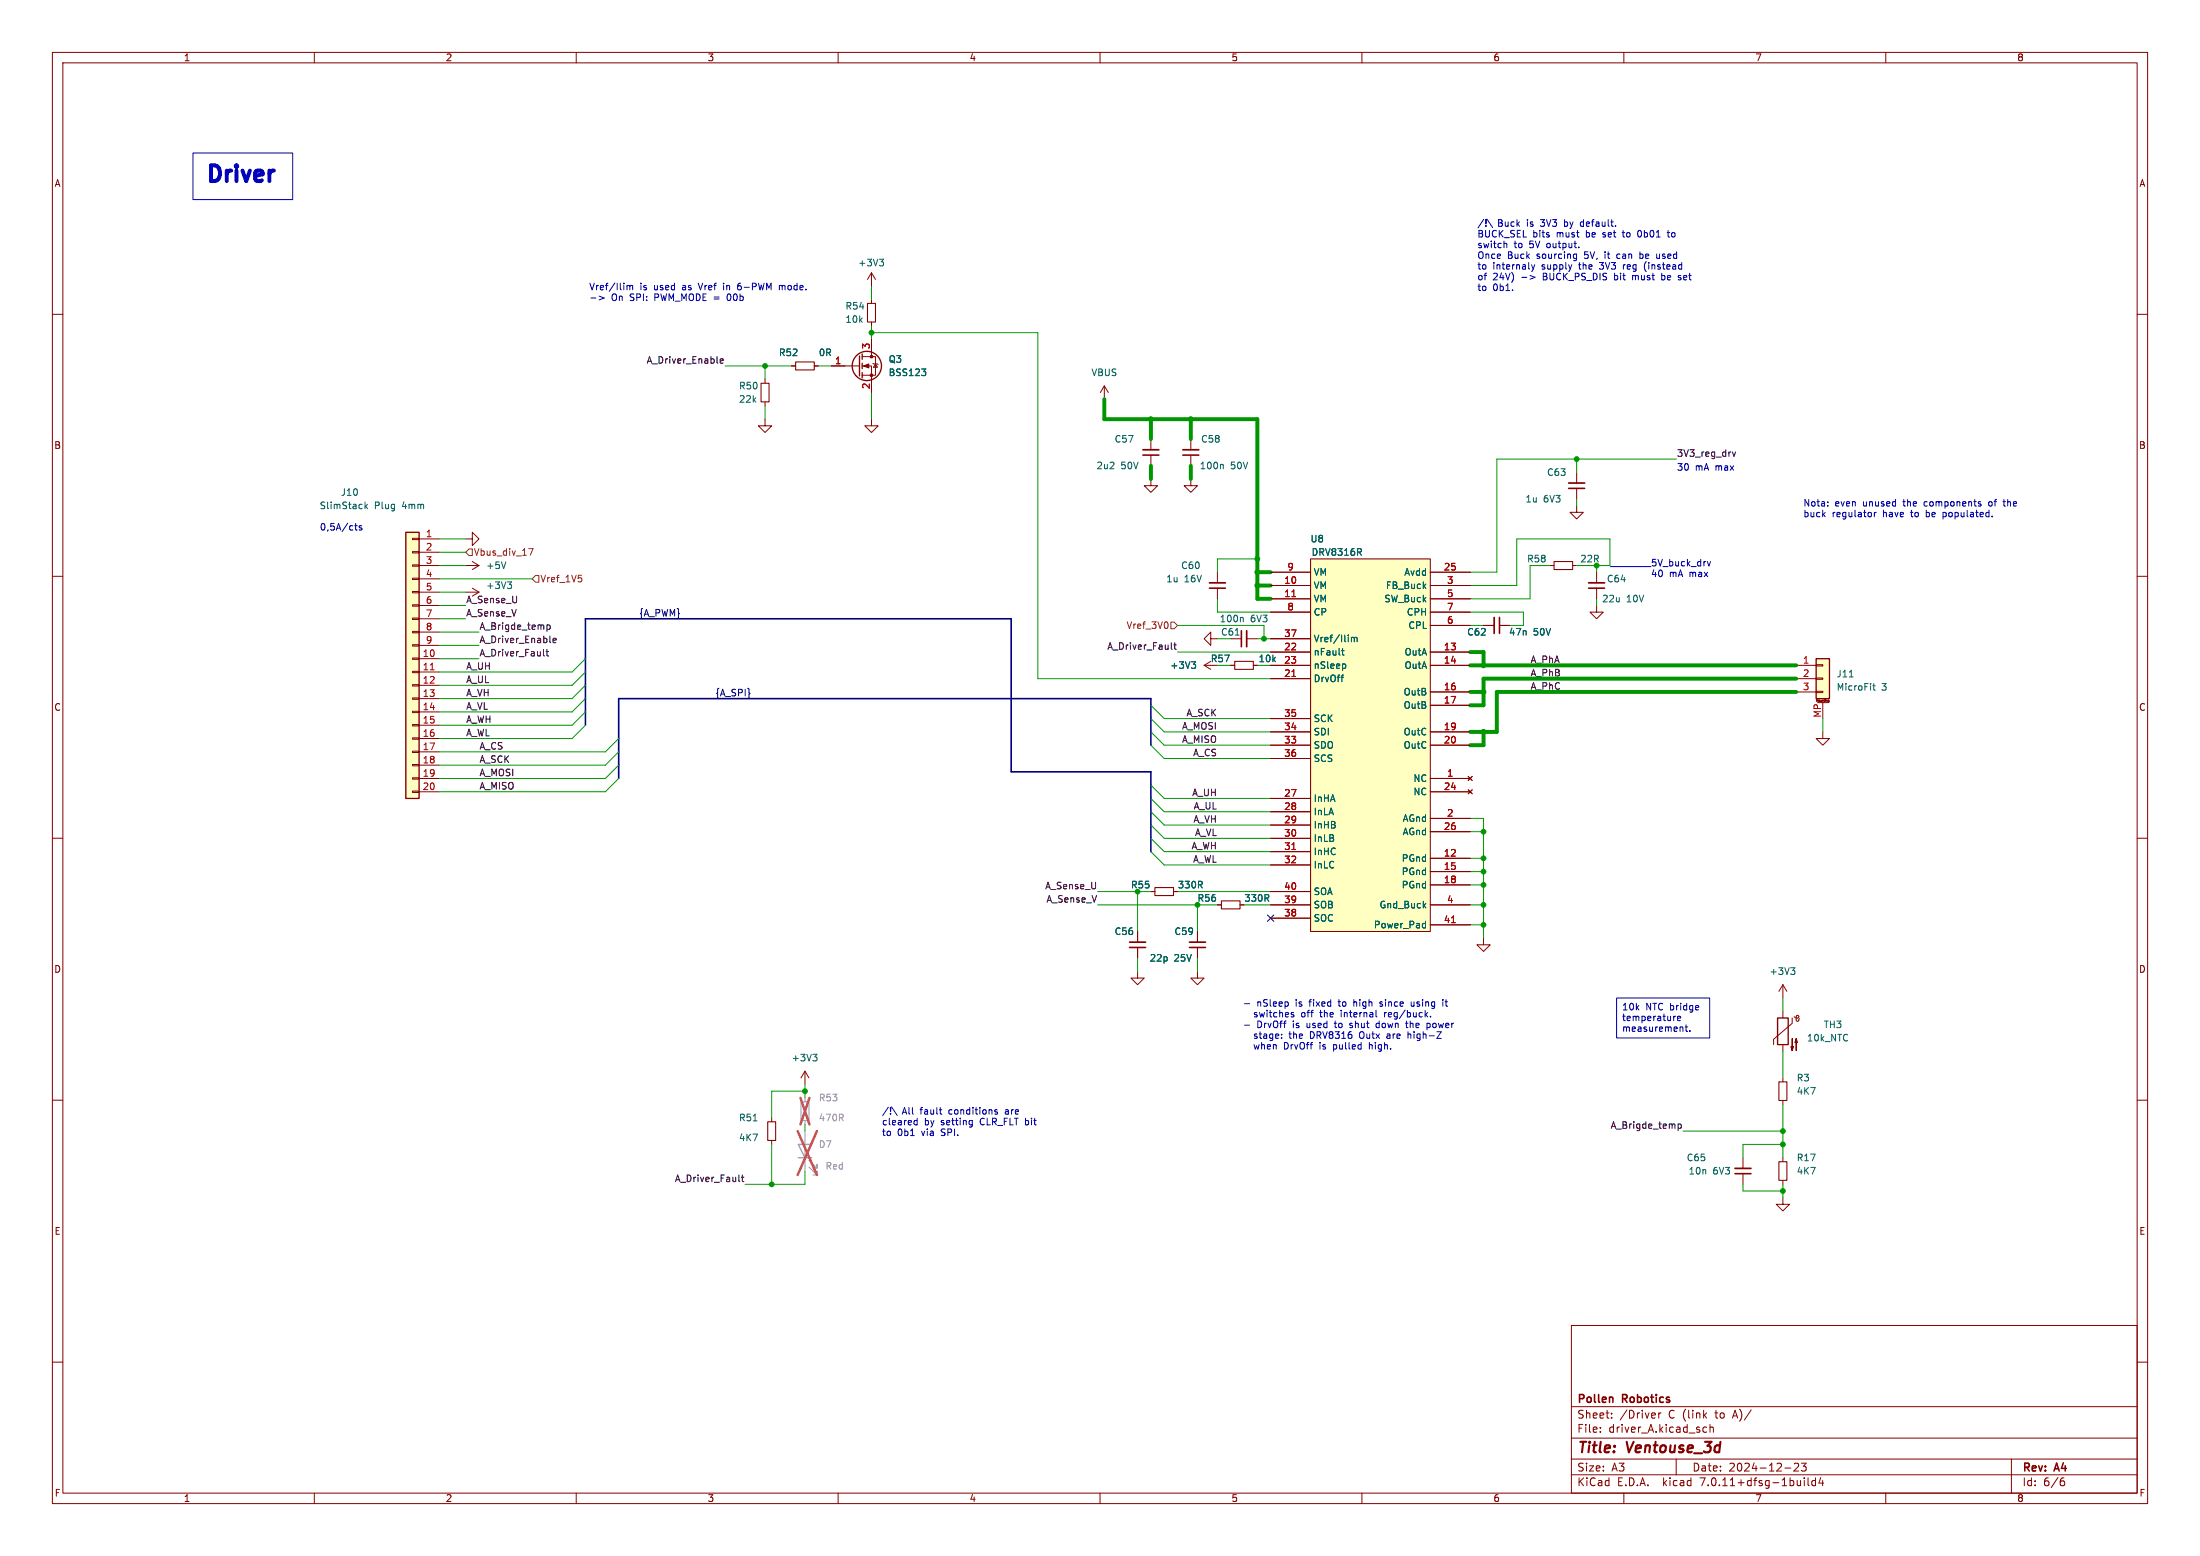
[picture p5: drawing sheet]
<svg xmlns="http://www.w3.org/2000/svg" width="420mm" height="297mm" viewBox="0 0 420 297" stroke-linecap="round" stroke-linejoin="round" font-family="sans-serif">
<g fill="none" stroke="#840000" stroke-width=".19">
<path d="M10 10h400v277h-400zM12 12h396v273h-396zM60 10v2M110 10v2M160 10v2M210 10v2M260 10v2M310 10v2M360 10v2M10 60h2M166.4 52.1v2.5M166.4 57.2v.7"/>
<path d="M166.4 52.1l-.8 1.2M166.4 52.1l.7 1.2M408 60h2M146 72.4v.8M146 76.7v.8M151.1 69.9h.8M155.4 69.9h.8M158.7 69.9h5.4M164.6 69.9h1.8v5M164.6 68.1h2.5v3.5h-2.5M166.4 61.5v.7M166.4 64.8v3.3"/>
<path d="M166.6 69.3l1 .3M167.1 69.5l.4 .6h-.7zM210.8 73.7l-.7 1.2M210.8 73.7v2.5M210.8 73.7l.8 1.2M146 80v1.3h1.3l-1.3 1.3-1.2-1.3h1.2M166.4 80v1.3h1.2l-1.2 1.3-1.3-1.3h1.3M219.7 91.4v1.3h1.3l-1.3 1.3-1.3-1.3h1.3M219.7 83.8v2.1M219.7 86.9v2M227.3 91.4v1.3h1.3l-1.3 1.3-1.2-1.3h1.2M227.3 83.8v2.1"/>
<path d="M227.3 86.9v2M301 96.5v1.3h1.3l-1.3 1.3-1.3-1.3h1.3M301 90.2v2M301 93.2v2.1M10 110h2M78.7 118h1.3v.2h-1.3zM78.7 115.4h1.3v.3h-1.3zM78.7 112.9h1.3v.3h-1.3zM78.7 110.4h1.3v.2h-1.3zM78.7 107.8h1.3v.3h-1.3zM78.7 105.3h1.3v.2h-1.3zM78.7 102.7h1.3v.3h-1.3z"/>
<path d="M80 113h3.8M80 108h3.8M80 102.9h3.8M80 105.4h3.8M80 110.5h3.8M80 115.6h3.8M80 118.1h3.8M88.9 102.9h1.3v1.2l1.2-1.2-1.2-1.3v1.3M88.9 113h2.5M88.9 108h2.5M90.2 112.3l1.2 .7M90.2 107.2l1.2 .8"/>
<path d="M91.4 113l-1.2 .8M91.4 108l-1.2 .7M232.4 109.2v2.1M232.4 112.3v2M242.6 111.8h7.6M242.6 114.3h7.6M242.6 109.2h7.6M242.6 116.8h7.6M250.2 106.7h22.8v71.1h-22.8zM273 111.8h7.7M273 114.3h7.7M273 109.2h7.7"/>
<path d="M273 119.4h7.7M273 116.8h7.7M283.2 119.4h2M286.3 119.4h2M295.9 108h.8M300.2 108h.8M304.8 115.6v1.2h1.3l-1.3 1.3-1.3-1.3h1.3M304.8 109.2v2.1M304.8 112.3v2M408 110h2M78.7 138.3h1.3v.3h-1.3zM78.7 135.8h1.3v.2h-1.3z"/>
<path d="M78.7 133.2h1.3v.3h-1.3zM78.7 130.7h1.3v.2h-1.3zM78.7 128.1h1.3v.3h-1.3zM78.7 125.6h1.3v.3h-1.3zM78.7 123.1h1.3v.2h-1.3zM78.7 120.5h1.3v.3h-1.3zM80 125.7h3.8M80 128.3h3.8M80 130.8h3.8M80 133.4h3.8M80 135.9h3.8M80 138.4h3.8"/>
<path d="M80 120.7h3.8M80 123.2h3.8M229.9 127h2.5M229.9 127l1.2 .8M231.1 121.9v-1.2l-1.2 1.2 1.2 1.3v-1.3h1.3M231.1 126.2l-1.2 .8M234.9 127h.8M234.9 121.9h2.1M238 121.9h2M239.3 127h.7M242.6 127h7.6M242.6 124.5h7.6"/>
<path d="M242.6 139.7h7.6M242.6 129.5h7.6M242.6 137.2h7.6M242.6 121.9h7.6M273 127h7.7M273 124.5h7.7M273 132.1h7.7M273 134.6h7.7M273 139.7h7.7M342.9 127h3.8M342.9 132.1h3.8M342.9 129.5h3.8"/>
<path d="M346.7 132h1.3v.2h-1.3zM346.7 129.4h1.3v.3h-1.3zM346.7 126.9h1.3v.2h-1.3zM346.8 133.9v-.4l.1 .3 .1-.3v.4M347 134.1h2M348 139.7v1.3h1.2l-1.2 1.2-1.3-1.2h1.3M348 134.1v3.1M348.3 133.5v.3M348.5 133.5h.1M348.5 133.5v.1M349 134h.1M349 133.9h.1"/>
<path d="M349 133.7v.2M349 133.9h.2M349 133.7h.1M349 133.7h.2M349.1 134h.1M349.2 134h-.1M349.2 133.6v.4M349.2 134h.1M10 160h2M78.7 151h1.3v.3h-1.3zM78.7 148.5h1.3v.2h-1.3zM78.7 145.9h1.3v.3h-1.3z"/>
<path d="M78.7 143.4h1.3v.2h-1.3zM78.7 140.8h1.3v.3h-1.3zM80 141h3.8M80 143.5h3.8M80 146.1h3.8M80 148.6h3.8M80 151.1h3.8M242.6 142.2h7.6M242.6 152.4h7.6M242.6 154.9h7.6M242.6 157.5h7.6M242.6 144.8h7.6"/>
<path d="M273 148.6h7.7M273 151.1h7.7M273 156.2h7.7M273 142.2h7.7M273 158.8h7.7M280.3 148.2l.8 .8M280.3 150.7l.8 .8M281.1 148.2l-.8 .8M281.1 150.7l-.8 .8M408 160h2M217.2 177.8v2M219.7 170.2h.8"/>
<path d="M224 170.2h.8M228.6 177.8v2M232.4 172.7h.8M236.7 172.7h.8M242.6 160h7.6M242.6 162.6h7.6M242.6 165.1h7.6M242.6 175.3h7.6M242.6 172.7h7.6M242.6 170.2h7.6M273 163.8h7.7M273 166.4h7.7"/>
<path d="M273 168.9h7.7M273 172.7h7.7M273 176.5h7.7M283.2 179.1v1.2h1.3l-1.3 1.3-1.3-1.3h1.3M217.2 185.4v1.3h1.2l-1.2 1.3-1.3-1.3h1.3M217.2 180.8v2.1M228.6 185.4v1.3h1.3l-1.3 1.3-1.3-1.3h1.3M228.6 180.8v2.1M340.4 188v2.5M340.4 193v1.3M340.4 199.4v1.3M340.4 188l-.8 1.2"/>
<path d="M340.4 188l.7 1.2M342.1 194.3v1l-3.5 3.1v1M342.5 194.1l.3 .2h.4l.2-.1v-.3l-.3-.1-.2 .2v.7l.2 .2h.2l.2-.5M10 210h2M147.3 213.4v.7M147.3 217.7v.7M153.7 204.5l-.8 1.2M153.7 204.5v2.5M153.7 204.5l.7 1.2M340.4 205.7v.8M340.4 210.1v.7M408 210h2"/>
<path d="M332.7 221v2M332.7 224v2.1M340.4 228.6v1.3h1.2l-1.2 1.2-1.3-1.2h1.3M340.4 221v.7M340.4 225.3v.8M10 260h2M300 253h108v32h-108zM408 260h2M300 278.5h108M300 274.5h108M300 268.5h108M305.5 273.2v.2"/>
<path d="M305.5 272.5v.1M307.7 270.5v.2M307.7 269.8v.1M316.7 269.7v1M317.1 269.7l-.3 .1-.1 .2M320 278.5v3M325.2 273.3h.6M325.2 272.5h.6M326.4 272.5l.3-.1 .3 .1 .1 .9M326.4 271.9v1.5M342.5 279.4l.6-.1 .2 .1 .1 .3-1 1.1h1M343.9 279.3h.9l-.5 .6 .4 .1v.6l-.2 .2-.6-.2"/>
<path d="M384 278.5v6.5M60 285v2M110 285v2M160 285v2M210 285v2M260 285v2M300 281.5h108M310 285v2M340.7 280.2h1.2M344.4 282.1v.1M344.4 282.6v1M345.2 282.1v1.3l.2 .2"/>
<path d="M346.6 282.1v1.5M346.6 282.7l-.4-.1-.3 .3 .1 .6h.6M347.6 282l-.4 1.1h1M347.9 282.6v1M360 285v2M393.6 282.7h.3l.3 .2-.1 .5-.5 .2M394 282.1l-.4 .1"/>
</g>
<path d="M218.2 86.9h3M225.8 86.9h3.1M299.5 93.2h3M230.9 112.3h3M286.3 117.9v3M303.3 112.3h3M237 120.4v3M215.6 180.8h3.1M227.1 180.8h3M331.2 224h3.1M307.8 266.8l.1 .9" fill="none" stroke="#840000" stroke-width=".3"/>
<path d="M165.6 57.9h1.5v3.6h-1.5zM145.3 73.2h1.5v3.5h-1.5zM151.9 69.1h3.5v1.5h-3.5zM296.7 107.2h3.5v1.5h-3.5zM235.7 126.2h3.6v1.6h-3.6zM220.5 169.4h3.5v1.5h-3.5zM233.2 172h3.5v1.5h-3.5zM146.6 214.1h1.5v3.6h-1.5zM339.6 206.5h1.5v3.6h-1.5zM339.6 221.7h1.5v3.6h-1.5z" fill="none" stroke="#840000" stroke-width=".2"/>
<path d="M218.2 85.9h3M225.8 85.9h3.1M299.5 92.2h3M230.9 111.3h3M285.2 117.9v3M303.3 111.3h3M238 120.4v3M215.6 179.8h3.1M227.1 179.8h3M331.2 223h3.1" fill="none" stroke="#840000" stroke-width=".33"/>
<g fill="none" stroke="#006464" stroke-width=".19">
<path d="M167.9 49.5h.8l-.5 .5M168.4 50l.3 .2v.3l-.3 .2M175.9 70.4h.8l-.4 .5M176.5 70.9l.2 .3v.3l-.2 .2M69.7 95.8v1.3M69.8 96.6l.4 .5M70.2 96.3l-.5 .4M233.3 88.6l.2 .2v.7M96.6 107.3l-.5 1.2M96.9 111.1h.8l-.5 .5M97.4 111.6l.3 .2v.3l-.3 .2M237.2 117.8l.1 .2v.7"/>
<path d="M259.5 105.4l.4 .6M259.8 104.8l.1 .2-.1 .3M227.5 126.3h.7l-.4 .5M228 126.8l.2 .2v.3l-.2 .3M235.8 121.2h.8M256 129.3h.5M256.1 124.2h.5M256.3 123.8v1.1l.3 .1M256.4 128.8h.1M256.7 126.7l.2 .3v.3l-.2 .3M258 121.7v.8M258 121.8l.4-.1 .1 .1"/>
<path d="M258.5 121.8l.2-.1h.3l.1 .8M258.5 121.8v.7M353 129.2h.8M357.5 130.9h.5M357.7 130.5v1.1l.3 .1M271.8 176.3h.3M271.8 172.8l.4 .5M272.1 175.8v1.3M272.1 177l-.3 .1M272.2 172.5l-.5 .4M341.9 184.7h.8l-.5 .5M342.4 185.2l.3 .3v.3l-.3 .2"/>
<path d="M143.8 213.9h.7M155.2 201.2h.8l-.5 .5M155.7 201.7l.3 .3v.3l-.3 .2"/>
</g>
<g fill="#ffffc2" stroke="#ffffc2" stroke-width=".19">
<path d="M77.5 101.6h2.5v50.8h-2.5z"/>
<path d="M250.2 106.7h22.8v71.1h-22.8z"/>
<path d="M346.7 125.7h2.5v7.7h-2.5z"/>
</g>
<g fill="none" stroke="#840000" stroke-width=".25">
<path d="M164.1 67.9v3.9M164.6 67.6v1M164.6 69.3v1.1M164.6 71.1v1M77.5 101.6h2.5v50.8h-2.5zM346.7 125.7h2.5v7.7h-2.5zM339.3 194.3h2.1v5.1h-2.1z"/>
<circle cx="165.5" cy="69.8" r="2.79"/>
</g>
<path d="M246.6 113.9h.7M82.2 127.9h.7M246.6 129.1h.7M246.6 162.1h.7M277.1 176.1h.7" fill="none" stroke="#a90000" stroke-width=".19"/>
<g fill="#840000" stroke="#840000" stroke-width=".19">
<path d="M164.8 69.9l1.1-.4v.7z"/>
<path d="M342.9 198.2l.3 .8h-.6l.3-.8v2.3z"/>
<path d="M342.1 198.2v2.3l-.2-.7h.5l-.3 .7z"/>
<circle cx="166.4" cy="71.6" r=".25"/>
<circle cx="166.4" cy="68.1" r=".25"/>
</g>
<path d="M152.4 218.4h2.5l-1.2 2.6zM152.4 221h2.5" fill="none" stroke="#a1a1a1" stroke-width=".25"/>
<path d="M153.7 209.6v.7M153.7 213.9v.7M153.7 215.9v7.6M154.4 222.8l1.6 1.5v-.8v.8h-.8M154.4 221.5l1.6 1.5v-.8v.8h-.8" fill="none" stroke="#a1a1a1" stroke-width=".19"/>
<path d="M152.3 215.9l3.7 8.4M152.8 209.6l1.7 5M154.5 209.6l-1.7 5M156 215.9l-3.7 8.4" fill="none" stroke="#eb3a3d" stroke-width=".46"/>
<path d="M152.9 210.3h1.5v3.6h-1.5z" fill="none" stroke="#a1a1a1" stroke-width=".2"/>
<path d="M88.9 105.4l.6-.6h.7v1.2h-.7zM100.9 104.7h.9l-.6 1.3M101.6 110.5l.6-.6h.7v1.2h-.7zM110.4 109.8h.6M111 110.3l.1 .2-.1 .5M222.9 118.8l.1 .4-.1 .6M223.5 118.7h.7l.6 .7-.6 .6h-.7z" fill="none" stroke="#725600" stroke-width=".19"/>
<g fill="none" stroke="#0f0f0f" stroke-width=".19">
<path d="M137.5 68.9l.6-.1-.1-.2-.3-.1-.2 .2v.6h.5M330.7 86.3l.3 .8 .3-.8M104.4 119.3v1.3M104.4 119.4l.4-.1 .2 .2-.1 .6h-.5M103.8 125l.1 .2M104.2 124.4h.5M104.4 123.9v1.1l.3 .2M105.6 122.3l.6-.2-.1-.2-.3-.1-.2 .2v.6h.5M223.6 123.8l.2 .1M224.1 123.1h.5M224.3 122.7v1.1l.3 .1M320.4 214.5v1.3"/>
<path d="M320.4 214.6l.3-.1 .3 .3-.2 .5h-.4M141.1 225.4l.1 .1M141.5 224.7h.5M141.7 224.3v1.1l.3 .1"/>
</g>
<g fill="none" stroke="#0000c2" stroke-width=".19">
<path d="M36.8 29.2h19.1v8.9h-19.1zM112.8 56.9h1M114.4 56.5l.9 .4-.9 .4M119.7 54.5v.8M119.7 54.6l.4-.1 .1 .2M120.2 54.7l.2-.2h.3l.1 .8M120.2 54.7v.6M133.3 54.1l.4 1.2M138.1 54.1v.1M138.1 54.5v.8M139 56.2l-.2 .4 .2 .7M141.2 54.1h-.2a.86 .86 0 0 0 0 1.2h.3"/>
<path d="M141.3 54.5h-.3l-.2 .3M148.8 54.6l.3-.1 .2 .2M148.8 54.5v.8M283.9 41.8l1 1.6M287.3 46.4l.4 .2v.7M290.5 52.9h1M292.1 52.6l.9 .3-.9 .4M292.4 50.5l.3 .9M292.7 51.4l-.3 .4M293 50.5l-.3 .9M300.6 48.5h.4M301 48.5v1l-.2 .2-.3 .1"/>
<path d="M301 49.3h-.4M301.4 47.2v.1M301.8 42.4l-.1 .2 .1 .5M308.9 48.5l-.2 .2v.4l.2 .2M309.7 44.4h.5M309.9 44v1.2M309.9 50.5v.9M310.2 50.5l-.3 .3M311.7 52.6v.8M311.9 52.6l-.2 .1M313.1 44a.68 .68 0 0 0-.5 .6 .68 .68 0 0 0 .5 .6M313.1 49.3h.3"/>
<path d="M313.1 48.1v1.2M313.4 48.5h-.3M314.2 50a1.49 1.49 0 0 0 0 1.8M316.8 49.2l-.2 .1h-.3M317.2 52.2v1.2M317.2 53.4h.4M317.6 52.6h-.4M318.3 44.4h.4M318.4 44v1.1l.3 .1M320.6 52.6h.3M320.6 53l.3 .2M320.9 53.2l-.4 .2"/>
<path d="M348.9 96.5v.1M348.9 95.8v.1M357.8 97.8v.8M358.2 97.8l-.4 .2M370.9 97.8v1.3M370.9 98.6h.2M371.1 97.8l-.2 .1M377.8 96.2h.3l.1 .2-.4 .2M377.8 95.8h.3M379.8 95.8l-.2 .2 .2 .5M380.3 98.5v.1M382.4 95.8h.5"/>
<path d="M382.6 95.3v1.1l.3 .2M67.7 100.3h.5M67.9 101l.3 .2M69 100.4l-.3-.1-.1 .2v.2l.4 .1v.3h-.4M315.7 108.7l-.3 1h.8M316 109.2v.9M319.1 109.2l.3 .2M319.4 109.4v.7M319.9 109.3l-.3-.1-.2 .2M323.5 109.2l.2 .2v.7M325.9 107.2l.3 .8 .4-.8M237.6 191.6h1"/>
<path d="M237.6 195.7h1M250.2 196.9v1.3h.3M251.9 193.3h.5M252 199v.1M252 199.4v.8M252.1 192.8l.1 1.3M254.6 199.4v1.3M254.7 195.3h.5M254.9 194.9v1.2M254.9 199.4l-.3 .1M255.4 191.2h.5M255.6 190.8l.1 1.2"/>
<path d="M256 192.8v.2M256 193.3v.8M257.7 196.1l.3 .1M258 195.3l-.3 .2v.2h.3M258.5 190.8v1.3M258.8 191.2l-.3 .1M259.8 196.9l-.1 .1a.81 .81 0 0 0 .1 1.2h.3M261.4 199.5l.4-.1 .2 .2M261.4 199v1.2M263.3 195.4l-.4-.1-.2 .3 .1 .5h.5M263.9 191.3l-.3-.1-.2 .3 .6 .3M264 191.9l-.2 .2-.4-.1"/>
<path d="M264.3 193.3v.8M264.7 193.3l-.4 .2M264.7 198l.2 .2 .4-.1M264.8 197.4h.5M265.3 197.7h-.4l-.2 .2M268.3 195.3h.5M268.5 196l.3 .2M268.9 197.4h.4v.8M269.4 191.2l.1 .8 .3 .1 .1-.2M269.9 191.2v.9M272.5 195.3l.4 .1 .1 .2v.4l-.5 .2M273.1 194v.1"/>
<path d="M275.4 190.8v.1M275.4 191.2v.9M275.9 191.2h.5M276.1 190.8v1.1l.3 .2M308.6 190.5h17.8v7.6h-17.8zM320.2 194.2l.1 .6h.5M320.9 194.2v.1l-.7 .1M321.7 196h.5M321.9 195.6v1.1l.3 .2M322.6 196.7v.2M170.2 211.3l1.1 1.6M173.8 216.8h.7"/>
<path d="M174.5 214.6l.2 .1h.4M175.1 213.4v1.3M175.1 213.9h-.4l-.2 .1M179.3 211.8h.5M179.7 212.7h.1M185.2 213.9h.4M185.6 214.7h-.4M185.6 213.9v1l-.2 .2M189.9 212.1l.5 .3-.1 .3-.4-.1M190.4 211.9l-.3-.1-.2 .2M254.6 200.2h.3"/>
</g>
<path d="M41.9 32.3l-.5-.6-1.1-.1v3M45.1 31.6l-.1 .1 .1 .1M45.1 31.6l.2 .1-.2 .1M45.1 31.6v.2" fill="none" stroke="#0000c2" stroke-width=".75"/>
<path d="M111.8 138.4v-20.3h81.2v29.2h26.7v15.3M219.7 142.2v-8.8h-101.6v15.2" fill="none" stroke="#000084" stroke-width=".3"/>
<g fill="none" stroke="#009600" stroke-width=".19">
<path d="M166.4 54.6v2.6M138.4 69.9h12.7M146 69.9v2.5M146 77.5v2.5M156.2 69.9h2.5M166.4 63.5h31.7v66h44.5M166.4 62.2v2.6M166.4 74.9v5.1M301 87.6v2.6M301 95.3v1.2M320 87.6h-34.3v21.6h-5M83.8 113h5.1"/>
<path d="M83.8 108h5.1M83.8 115.6h5.1M83.8 118.1h5.1M83.8 105.4h5.1M83.8 102.9h5.1M83.8 110.5h17.8M224.8 119.4h16.5v2.5M232.4 114.3v2.5h10.2M240 106.7h-7.6v2.5M280.7 116.8h10.1v2.6h-2.5M280.7 119.4h2.5M295.9 108h-3.8v6.3h-11.4"/>
<path d="M301 108h6.3v-5.1h-17.7v8.9h-8.9M304.8 108v1.2M304.8 114.3v1.3M83.8 123.2h7.6M83.8 125.7h7.6M83.8 120.7h7.6M111.8 138.4l-2.6 2.6h-25.4M111.8 133.4l-2.6 2.5h-25.4M111.8 130.8l-2.6 2.6h-25.4M111.8 125.7l-2.6 2.6h-25.4M111.8 128.3l-2.6 2.5h-25.4M111.8 135.9l-2.6 2.5h-25.4"/>
<path d="M219.7 134.6l2.5 2.6h20.4M219.7 139.7l2.5 2.5h20.4M219.7 137.2l2.5 2.5h20.4M224.8 124.5h17.8M232.4 121.9h2.5M232.4 127h2.5M240 121.9h2.6M348 137.2v2.5M118.1 148.6l-2.5 2.5h-31.8M118.1 141l-2.5 2.5h-31.8M118.1 143.5l-2.5 2.6h-31.8M118.1 146.1l-2.5 2.5h-31.8"/>
<path d="M219.7 152.4l2.5 2.5h20.4M219.7 154.9l2.5 2.6h20.4M219.7 157.5l2.5 2.5h20.4M219.7 142.2l2.5 2.6h20.4M219.7 149.9l2.5 2.5h20.4M280.7 156.2h2.5v22.9M280.7 158.8h2.5M209.5 172.7h22.9M209.5 170.2h10.2M217.2 170.2v7.6M219.7 160l2.5 2.6h20.4M219.7 162.6l2.5 2.5h20.4"/>
<path d="M224.8 170.2h17.8M228.6 172.7v5.1M237.5 172.7h5.1M280.7 172.7h2.5M280.7 176.5h2.5M280.7 166.4h2.5M280.7 168.9h2.5M280.7 163.8h2.5M217.2 182.9v2.5M228.6 182.9v2.5M340.4 190.5v2.5M147.3 218.4v7.7"/>
<path d="M153.7 207v2.6M153.7 214.6v1.3M153.7 208.3h-6.4v5.1M321.3 215.9h19.1M340.4 218.4h-7.7v2.6M340.4 200.7v5M340.4 210.8v10.2M153.7 223.5v2.6h-11.5M332.7 226.1v1.2h7.7M340.4 226.1v2.5"/>
</g>
<g fill="none" stroke="#009600" stroke-width=".75">
<path d="M210.8 76.2v3.8h29.2v34.3h2.6M219.7 80v3.8M219.7 88.9v2.5M227.3 80v3.8M227.3 88.9v2.5M240 109.2h2.6M240 111.8h2.6M280.7 124.5h2.5v2.5M280.7 127h62.2M280.7 132.1h2.5M283.2 139.7v2.5h-2.5M342.9 129.5h-59.7v5.1h-2.5"/>
<path d="M342.9 132.1h-57.2v7.6h-5"/>
</g>
<path d="M242 174.7l1.2 1.2M243.2 174.7l-1.2 1.2" fill="none" stroke="#000084" stroke-width=".19"/>
<g fill="#009600" stroke="#009600" stroke-width=".19">
<circle cx="340.4" cy="215.9" r=".46"/>
<circle cx="340.4" cy="227.3" r=".46"/>
<circle cx="340.4" cy="218.4" r=".46"/>
<circle cx="241.3" cy="121.9" r=".46"/>
<circle cx="228.6" cy="172.7" r=".46"/>
<circle cx="283.2" cy="132.1" r=".46"/>
<circle cx="283.2" cy="139.7" r=".46"/>
<circle cx="283.2" cy="127" r=".46"/>
<circle cx="283.2" cy="163.8" r=".46"/>
<circle cx="283.2" cy="172.7" r=".46"/>
<circle cx="283.2" cy="176.5" r=".46"/>
<circle cx="283.2" cy="166.4" r=".46"/>
<circle cx="283.2" cy="168.9" r=".46"/>
<circle cx="283.2" cy="158.8" r=".46"/>
<circle cx="301" cy="87.6" r=".46"/>
<circle cx="304.8" cy="108" r=".46"/>
<circle cx="146" cy="69.9" r=".46"/>
<circle cx="166.4" cy="63.5" r=".46"/>
<circle cx="240" cy="106.7" r=".46"/>
<circle cx="240" cy="109.2" r=".46"/>
<circle cx="240" cy="111.8" r=".46"/>
<circle cx="219.7" cy="80" r=".46"/>
<circle cx="227.3" cy="80" r=".46"/>
<circle cx="153.7" cy="208.3" r=".46"/>
<circle cx="147.3" cy="226.1" r=".46"/>
<circle cx="217.2" cy="170.2" r=".46"/>
</g>
<text font-size="4.2" fill="#0000c2" x="39.1" y="36.7">Driver</text>
<g font-size="2.8" fill="#840000">
<text x="301" y="277.9">Title:</text>
<text x="310.6" y="277.9">Ventouse_3d</text>
</g>
<g font-size="2.1" fill="#840000">
<text x="301" y="268.2">Pollen</text>
<text x="309.8" y="268.2">Robotics</text>
<text x="301" y="273.7">File:</text>
<text x="301" y="271">Sheet:</text>
<text x="307.1" y="273.7">driver_A.kicad_sch</text>
<text x="309.2" y="271">/Driver</text>
<text x="318.6" y="271">C (link</text>
<text x="327.8" y="271">to</text>
<text x="331.3" y="271">A)/</text>
<text x="301" y="281.1">Size:</text>
<text x="307.6" y="281.1">A3</text>
<text x="323" y="281.1">Date:</text>
<text x="330" y="281.1">2024-12-23</text>
<text x="386" y="281.3">Rev:</text>
<text x="392.4" y="281.3">A4</text>
<text x="301" y="283.9">KiCad</text>
<text x="308.7" y="283.9">E.D.A.</text>
<text x="317.6" y="283.9">kicad</text>
<text x="324.8" y="283.9">7.0.11+dfsg-1build4</text>
<text x="386" y="283.9">Id:</text>
<text x="390.1" y="283.9">6/6</text>
</g>
<g font-size="1.8" fill="#840000">
<text x="35" y="11.9">1</text>
<text x="85" y="11.9">2</text>
<text x="135" y="11.9">3</text>
<text x="185" y="11.9">4</text>
<text x="235" y="11.9">5</text>
<text x="285" y="11.9">6</text>
<text x="335" y="11.9">7</text>
<text x="385" y="11.9">8</text>
<text x="10.3" y="35.9">A</text>
<text x="408.3" y="35.9">A</text>
<text x="10.3" y="85.9">B</text>
<text x="408.2" y="85.9">B</text>
<text x="10.3" y="135.9">C</text>
<text x="408.2" y="135.9">C</text>
<text x="10.3" y="185.9">D</text>
<text x="408.2" y="185.9">D</text>
<text x="10.3" y="235.9">E</text>
<text x="408.3" y="235.9">E</text>
<text x="10.3" y="285.9">F</text>
<text x="35" y="286.9">1</text>
<text x="85" y="286.9">2</text>
<text x="135" y="286.9">3</text>
<text x="185" y="286.9">4</text>
<text x="235" y="286.9">5</text>
<text x="285" y="286.9">6</text>
<text x="335" y="286.9">7</text>
<text x="385" y="286.9">8</text>
<text x="408.3" y="285.9">F</text>
</g>
<g font-size="1.8" fill="#0000c2">
<text x="281.9" y="43.4">/!\</text>
<text x="281.9" y="45.4">BUCK_SEL</text>
<text x="281.9" y="47.5">switch</text>
<text x="285.9" y="43.4">Buck</text>
<text x="289" y="47.5">to</text>
<text x="291.6" y="43.4">is</text>
<text x="292.1" y="47.5">5V</text>
<text x="292.6" y="45.4">bits</text>
<text x="294.4" y="43.4">3V3</text>
<text x="295.6" y="47.5">output.</text>
<text x="297.3" y="45.4">must</text>
<text x="299.1" y="43.4">by</text>
<text x="302.4" y="43.4">default.</text>
<text x="303" y="45.4">be</text>
<text x="306.5" y="45.4">set</text>
<text x="310.5" y="45.4">to</text>
<text x="313.5" y="45.4">0b01</text>
<text x="319.5" y="45.4">to</text>
<text x="281.9" y="49.5">Once</text>
<text x="281.9" y="51.5">to</text>
<text x="281.9" y="53.6">of</text>
<text x="285" y="51.5">internaly</text>
<text x="285" y="53.6">24V)</text>
<text x="287.8" y="49.5">Buck</text>
<text x="293.5" y="49.5">sourcing</text>
<text x="294.4" y="51.5">supply</text>
<text x="294.8" y="53.6">BUCK_PS_DIS</text>
<text x="301.7" y="51.5">the</text>
<text x="302.7" y="49.5">5V,</text>
<text x="305.9" y="51.5">3V3</text>
<text x="306.8" y="49.5">it</text>
<text x="308.6" y="53.6">bit</text>
<text x="309.3" y="49.5">can</text>
<text x="310.5" y="51.5">reg</text>
<text x="312.3" y="53.6">must</text>
<text x="313.9" y="49.5">be</text>
<text x="314.7" y="51.5">(instead</text>
<text x="317.3" y="49.5">used</text>
<text x="318.1" y="53.6">be</text>
<text x="321.5" y="53.6">set</text>
<text x="112.4" y="55.5">Vref/Ilim</text>
<text x="116.7" y="57.5">On</text>
<text x="120.4" y="57.5">SPI:</text>
<text x="122.2" y="55.5">is</text>
<text x="125" y="55.5">used</text>
<text x="125.2" y="57.5">PWM_MODE =</text>
<text x="130.5" y="55.5">as</text>
<text x="133.9" y="55.5">Vref</text>
<text x="138.8" y="55.5">in</text>
<text x="139.5" y="57.5">00b</text>
<text x="141.7" y="55.5">6-PWM</text>
<text x="149.8" y="55.5">mode.</text>
<text x="281.9" y="55.6">to</text>
<text x="285" y="55.6">0b1.</text>
<text x="320" y="89.9">30</text>
<text x="323.6" y="89.9">mA</text>
<text x="327.6" y="89.9">max</text>
<text x="61" y="101.4">0,5A/cts</text>
<text x="344.2" y="96.8">Nota:</text>
<text x="344.2" y="98.8">buck</text>
<text x="349.8" y="98.8">regulator</text>
<text x="350.3" y="96.8">even</text>
<text x="355.8" y="96.8">unused</text>
<text x="359.6" y="98.8">have</text>
<text x="363.6" y="96.8">the</text>
<text x="365.1" y="98.8">to</text>
<text x="367.8" y="96.8">components</text>
<text x="368.1" y="98.8">be</text>
<text x="371.6" y="98.8">populated.</text>
<text x="380.3" y="96.8">of</text>
<text x="383.4" y="96.8">the</text>
<text x="307.3" y="108.2">________5V_buck_drv</text>
<text x="316.7" y="110.2">40</text>
<text x="320.3" y="110.2">mA</text>
<text x="324.2" y="110.2">max</text>
<text x="239.7" y="194.3">switches</text>
<text x="240.1" y="192.2">nSleep</text>
<text x="240.1" y="196.3">DrvOff</text>
<text x="247.1" y="196.3">is</text>
<text x="247.7" y="192.2">is</text>
<text x="248.9" y="194.3">off</text>
<text x="249.9" y="196.3">used</text>
<text x="250.5" y="192.2">fixed</text>
<text x="252.7" y="194.3">the</text>
<text x="255.5" y="196.3">to</text>
<text x="256.2" y="192.2">to</text>
<text x="256.9" y="194.3">internal</text>
<text x="258.5" y="196.3">shut</text>
<text x="259.3" y="192.2">high</text>
<text x="263.8" y="196.3">down</text>
<text x="264.5" y="192.2">since</text>
<text x="265.3" y="194.3">reg/buck.</text>
<text x="269.7" y="196.3">the</text>
<text x="270.6" y="192.2">using</text>
<text x="273.9" y="196.3">power</text>
<text x="309.6" y="193.2">10k</text>
<text x="309.6" y="195.2">temperature</text>
<text x="309.6" y="197.3">measurement.</text>
<text x="314.2" y="193.2">NTC bridge</text>
<text x="239.7" y="198.4">stage:</text>
<text x="239.7" y="200.4">when</text>
<text x="245.6" y="200.4">DrvOff</text>
<text x="246.6" y="198.4">the</text>
<text x="250.8" y="198.4">DRV8316</text>
<text x="252.6" y="200.4">is</text>
<text x="255.4" y="200.4">pulled</text>
<text x="260.4" y="198.4">Outx</text>
<text x="262.4" y="200.4">high.</text>
<text x="265.8" y="198.4">are</text>
<text x="270" y="198.4">high-Z</text>
<text x="168.3" y="212.8">/!\</text>
<text x="168.3" y="214.9">cleared</text>
<text x="172.2" y="212.8">All</text>
<text x="175.8" y="212.8">fault</text>
<text x="176.5" y="214.9">by</text>
<text x="179.7" y="214.9">setting</text>
<text x="181.4" y="212.8">conditions</text>
<text x="187.4" y="214.9">CLR_FLT bit</text>
<text x="192.4" y="212.8">are</text>
<text x="168.3" y="216.9">to</text>
<text x="171.3" y="216.9">0b1</text>
<text x="176.1" y="216.9">via</text>
<text x="180" y="216.9">SPI.</text>
</g>
<g font-size="1.8" fill="#006464">
<text x="163.7" y="51">+3V3</text>
<text x="161.3" y="59.3">R54</text>
<text x="161.3" y="61.8">10k</text>
<text x="148.6" y="68.2">R52</text>
<text x="156.2" y="68.2">0R</text>
<text x="169.6" y="72">BSS123</text>
<text x="169.6" y="69.4">Q3</text>
<text x="208.3" y="72">VBUS</text>
<text x="141" y="77.1">22k</text>
<text x="141" y="74.5">R50</text>
<text x="209.2" y="89.8">2u2</text>
<text x="212.7" y="84.7">C57</text>
<text x="214" y="89.8">50V</text>
<text x="229" y="89.8">100n</text>
<text x="229.2" y="84.7">C58</text>
<text x="234.9" y="89.8">50V</text>
<text x="65" y="94.8">J10</text>
<text x="295.2" y="91">C63</text>
<text x="60.9" y="97.4">SlimStack</text>
<text x="71.5" y="97.4">Plug</text>
<text x="76.9" y="97.4">4mm</text>
<text x="291.1" y="96.1">1u</text>
<text x="294.7" y="96.1">6V3</text>
<text x="250.1" y="103.7">U8</text>
<text x="250.3" y="106.3">DRV8316R</text>
<text x="291.4" y="107.5">R58</text>
<text x="301.6" y="107.5">22R</text>
<text x="92.7" y="108.8">+5V</text>
<text x="92.7" y="112.6">+3V3</text>
<text x="222.5" y="111.4">1u</text>
<text x="225.4" y="108.8">C60</text>
<text x="226.1" y="111.4">16V</text>
<text x="250.7" y="112.6">VM</text>
<text x="250.7" y="110.1">VM</text>
<text x="264.5" y="112.6">FB_Buck</text>
<text x="268" y="110.1">Avdd</text>
<text x="306.7" y="111.4">C64</text>
<text x="232.8" y="119">100n</text>
<text x="238.7" y="119">6V3</text>
<text x="250.7" y="115.2">VM</text>
<text x="250.7" y="117.7">CP</text>
<text x="264.2" y="115.2">SW_Buck</text>
<text x="268.5" y="117.7">CPH</text>
<text x="305.8" y="115.2">22u</text>
<text x="310.5" y="115.2">10V</text>
<text x="233" y="121.5">C61</text>
<text x="250.7" y="125.3">nFault</text>
<text x="250.7" y="122.8">Vref/Ilim</text>
<text x="268" y="125.3">OutA</text>
<text x="268.8" y="120.2">CPL</text>
<text x="280" y="121.5">C62</text>
<text x="288" y="121.5">47n</text>
<text x="292.7" y="121.5">50V</text>
<text x="223.3" y="127.9">+3V3</text>
<text x="231" y="126.6">R57</text>
<text x="240.2" y="126.6">10k</text>
<text x="250.7" y="130.4">DrvOff</text>
<text x="250.7" y="127.9">nSleep</text>
<text x="268" y="127.9">OutA</text>
<text x="350.5" y="129.5">J11</text>
<text x="267.9" y="132.9">OutB</text>
<text x="267.9" y="135.5">OutB</text>
<text x="350.5" y="132">MicroFit</text>
<text x="359.2" y="132">3</text>
<text x="250.7" y="143.1">SDO</text>
<text x="250.7" y="140.6">SDI</text>
<text x="250.7" y="138">SCK</text>
<text x="267.9" y="140.6">OutC</text>
<text x="267.9" y="143.1">OutC</text>
<text x="250.7" y="145.6">SCS</text>
<text x="269.7" y="149.5">NC</text>
<text x="250.7" y="153.3">InHA</text>
<text x="250.7" y="155.8">InLA</text>
<text x="269.7" y="152">NC</text>
<text x="250.7" y="158.3">InHB</text>
<text x="250.7" y="160.9">InLB</text>
<text x="267.7" y="157.1">AGnd</text>
<text x="267.7" y="159.6">AGnd</text>
<text x="250.7" y="163.4">InHC</text>
<text x="250.7" y="166">InLC</text>
<text x="267.5" y="164.7">PGnd</text>
<text x="267.5" y="167.2">PGnd</text>
<text x="215.8" y="169.8">R55</text>
<text x="224.8" y="169.8">330R</text>
<text x="228.5" y="172.3">R56</text>
<text x="237.5" y="172.3">330R</text>
<text x="250.7" y="173.6">SOB</text>
<text x="250.7" y="171">SOA</text>
<text x="263.3" y="173.6">Gnd_Buck</text>
<text x="267.5" y="169.8">PGnd</text>
<text x="212.7" y="178.7">C56</text>
<text x="224.1" y="178.7">C59</text>
<text x="250.7" y="176.1">SOC</text>
<text x="262.2" y="177.4">Power_Pad</text>
<text x="219.4" y="183.7">22p</text>
<text x="224.1" y="183.7">25V</text>
<text x="337.7" y="186.3">+3V3</text>
<text x="348.1" y="196.4">TH3</text>
<text x="151" y="202.8">+3V3</text>
<text x="344.9" y="199">10k_NTC</text>
<text x="342.9" y="206.6">R3</text>
<text x="342.9" y="209.1">4K7</text>
<text x="141" y="214.2">R51</text>
<text x="141" y="218">4K7</text>
<text x="321.9" y="221.8">C65</text>
<text x="342.9" y="221.8">R17</text>
<text x="322.3" y="224.4">10n</text>
<text x="327" y="224.4">6V3</text>
<text x="342.9" y="224.4">4K7</text>
</g>
<g font-size="1.8" fill="#0f0f0f">
<text x="123.3" y="69.5">A_Driver_Enable</text>
<text x="320" y="87.3">3V3_reg_drv</text>
<text x="88.9" y="117.8">A_Sense_V</text>
<text x="88.9" y="115.2">A_Sense_U</text>
<text x="91.4" y="125.4">A_Driver_Fault</text>
<text x="91.4" y="120.3">A_Brigde_temp</text>
<text x="91.4" y="122.8">A_Driver_Enable</text>
<text x="211.3" y="124.1">A_Driver_Fault</text>
<text x="88.9" y="127.9">A_UH</text>
<text x="88.9" y="130.5">A_UL</text>
<text x="292.1" y="131.7">A_PhC</text>
<text x="292.1" y="126.7">A_PhA</text>
<text x="292.1" y="129.2">A_PhB</text>
<text x="88.9" y="133">A_VH</text>
<text x="88.9" y="135.5">A_VL</text>
<text x="226.4" y="136.8">A_SCK</text>
<text x="88.9" y="138.1">A_WH</text>
<text x="88.9" y="140.6">A_WL</text>
<text x="91.4" y="143.2">A_CS</text>
<text x="225.6" y="141.9">A_MISO</text>
<text x="225.6" y="139.4">A_MOSI</text>
<text x="91.4" y="148.2">A_MOSI</text>
<text x="91.4" y="145.7">A_SCK</text>
<text x="227.7" y="144.4">A_CS</text>
<text x="91.4" y="150.8">A_MISO</text>
<text x="227.5" y="152.1">A_UH</text>
<text x="227.8" y="154.6">A_UL</text>
<text x="227.7" y="157.1">A_VH</text>
<text x="228" y="159.7">A_VL</text>
<text x="227.4" y="162.2">A_WH</text>
<text x="227.7" y="164.8">A_WL</text>
<text x="199.4" y="169.8">A_Sense_U</text>
<text x="199.7" y="172.4">A_Sense_V</text>
<text x="307.4" y="215.6">A_Brigde_temp</text>
<text x="128.7" y="225.7">A_Driver_Fault</text>
</g>
<g font-size="1.8" fill="#a90000">
<text x="159.3" y="69.6">1</text>
<text x="166.1" y="66.7" transform="rotate(-90 166.1 66.7)">3</text>
<text x="166.1" y="74.4" transform="rotate(-90 166.1 74.4)">2</text>
<text x="81.2" y="102.6">1</text>
<text x="81.2" y="105.2">2</text>
<text x="81.2" y="107.7">3</text>
<text x="81.2" y="110.2">4</text>
<text x="81.2" y="112.8">5</text>
<text x="245.1" y="111.5">10</text>
<text x="245.7" y="109">9</text>
<text x="275.5" y="109">25</text>
<text x="276.2" y="111.5">3</text>
<text x="81.2" y="115.3">6</text>
<text x="81.2" y="117.9">7</text>
<text x="245.1" y="114">11</text>
<text x="245.7" y="116.6">8</text>
<text x="276.2" y="114">5</text>
<text x="276.2" y="119.1">6</text>
<text x="276.2" y="116.6">7</text>
<text x="80.6" y="125.5">10</text>
<text x="81.2" y="120.4">8</text>
<text x="81.2" y="122.9">9</text>
<text x="245.1" y="124.2">22</text>
<text x="245.1" y="121.7">37</text>
<text x="275.5" y="124.2">13</text>
<text x="80.6" y="128">11</text>
<text x="80.6" y="130.6">12</text>
<text x="245.1" y="129.3">21</text>
<text x="245.1" y="126.7">23</text>
<text x="275.5" y="126.7">14</text>
<text x="275.5" y="131.8">16</text>
<text x="344.1" y="126.7">1</text>
<text x="344.1" y="129.3">2</text>
<text x="344.1" y="131.8">3</text>
<text x="80.6" y="133.1">13</text>
<text x="80.6" y="135.6">14</text>
<text x="245.1" y="136.9">35</text>
<text x="275.5" y="134.4">17</text>
<text x="347.7" y="137.1" transform="rotate(-90 347.7 137.1)">MP</text>
<text x="80.6" y="138.2">15</text>
<text x="80.6" y="140.7">16</text>
<text x="80.6" y="143.3">17</text>
<text x="245.1" y="142">33</text>
<text x="245.1" y="139.4">34</text>
<text x="275.5" y="139.4">19</text>
<text x="275.5" y="142">20</text>
<text x="80.6" y="145.8">18</text>
<text x="80.6" y="148.3">19</text>
<text x="245.1" y="144.5">36</text>
<text x="276.2" y="148.3">1</text>
<text x="80.6" y="150.9">20</text>
<text x="245.1" y="152.1">27</text>
<text x="245.1" y="154.7">28</text>
<text x="275.5" y="150.9">24</text>
<text x="276.2" y="156">2</text>
<text x="245.1" y="157.2">29</text>
<text x="245.1" y="159.8">30</text>
<text x="275.5" y="158.5">26</text>
<text x="245.1" y="162.3">31</text>
<text x="245.1" y="164.8">32</text>
<text x="275.5" y="163.6">12</text>
<text x="275.5" y="166.1">15</text>
<text x="245.1" y="172.5">39</text>
<text x="245.1" y="169.9">40</text>
<text x="275.5" y="168.7">18</text>
<text x="276.2" y="172.5">4</text>
<text x="245.1" y="175">38</text>
<text x="275.5" y="176.3">41</text>
</g>
<g font-size="1.8" fill="#725600">
<text x="90.4" y="106.3">Vbus_div_17</text>
<text x="103.1" y="111.4">Vref_1V5</text>
<text x="215" y="120.2">Vref_3V0</text>
</g>
<g font-size="1.8" fill="#000084">
<text x="121.9" y="117.8">{A_PWM}</text>
<text x="136.5" y="133">{A_SPI}</text>
</g>
<g font-size="1.8" fill="#989898">
<text x="156.2" y="214.2">470R</text>
<text x="156.2" y="210.4">R53</text>
<text x="156.2" y="219.3">D7</text>
<text x="157.5" y="223.4">Red</text>
</g>
<text font-size=".5" fill="#840000" x="346.5" y="134.2">Mounting</text>
</svg>
